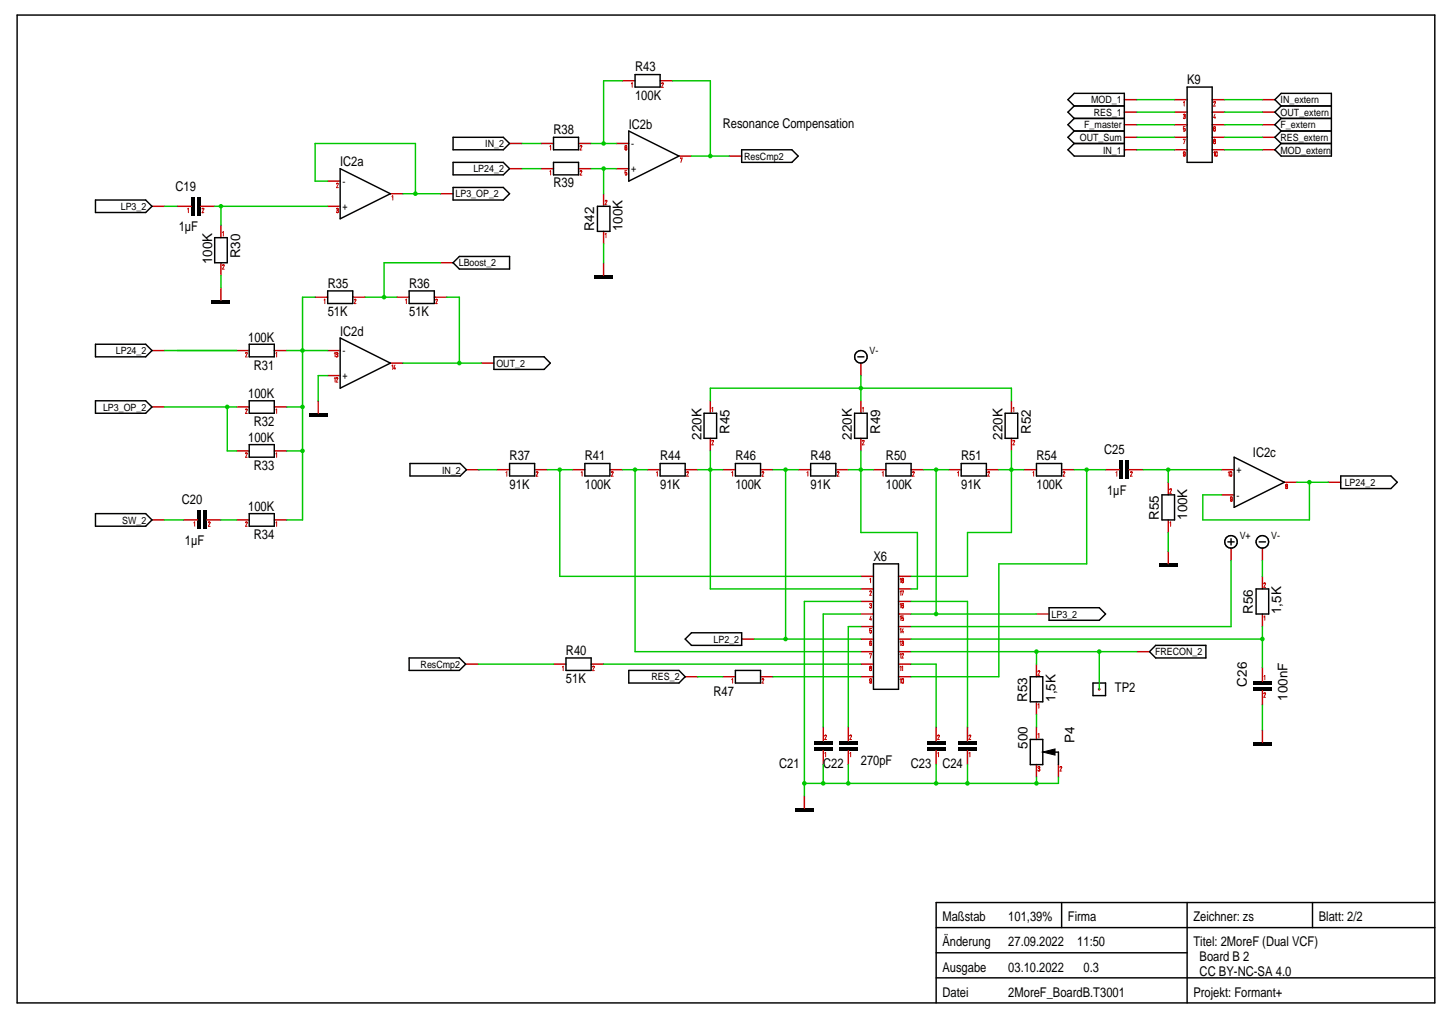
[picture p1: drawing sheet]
<svg xmlns="http://www.w3.org/2000/svg" width="297mm" height="210mm" viewBox="0 0 297 210" stroke-linecap="round" stroke-linejoin="round" font-family="sans-serif">
<g fill="none" stroke="#c70000" stroke-width=".3">
<path d="M90.4 39.8h2.6M230.8 25.6h2.6M230.8 28.2h2.6M230.8 30.7h2.6M230.8 23h2.6M230.8 20.4h2.6M241.1 25.6h2.6M241.1 28.2h2.6M241.1 30.7h2.6M241.1 23h2.6M241.1 20.4h2.6M248.8 25.6h2.6"/>
<path d="M248.8 28.2h2.6M248.8 30.7h2.6M248.8 23h2.6M248.8 20.4h2.6M259.1 25.6h2.6M259.1 28.2h2.6M259.1 30.7h2.6M259.1 23h2.6M259.1 20.4h2.6M31.2 42.3h2.6M36.3 42.3h2.9M41.2 42.3h2.9"/>
<path d="M45.4 46.2v2.6M45.4 53.9v2.6M45.4 59.1v2.5M90.4 53.9h2.6M81.4 61h2.6M89.2 61h2.5M31.2 83.5h2.6M48.6 83.5h2.6M48.6 92.5h2.6M56.3 83.5h2.6M56.3 92.5h2.6M31.2 106.7h2.6"/>
<path d="M37.6 106.7h2.9M42.5 106.7h2.9M48.6 106.7h2.6M56.3 106.7h2.6M113.6 136.3h2.6M121.3 136.3h2.6M152.3 131.1h2.5M212.8 126h2.5M169 149.2v2.8M169 154v2.9M212.8 149.2v2.5M212.8 156.9v2.5"/>
<path d="M217.3 156.9v2.5M259.1 149.8v2.6"/>
</g>
<g fill="none" stroke="#000" stroke-width=".3">
<path d="M243.7 17.9h5.1v15.4h-5.1zM93 38.5h10.3l1.3 1.3-1.3 1.2h-10.3zM220.5 21.7l-1.3-1.3 1.3-1.2h10.3v12.8h-10.3l-1.3-1.3 1.3-1.3M220.5 24.3h10.3M220.5 24.3l-1.3 1.3 1.3 1.3M220.5 26.9h10.3M220.5 29.4h10.3M220.5 21.7h10.3M220.5 21.7l-1.3 1.3 1.3 1.3M220.5 26.9l-1.3 1.3 1.3 1.2M263 24.3h10.3M263 26.9h10.3"/>
<path d="M263 24.3l-1.3 1.3 1.3 1.3M263 21.7l-1.3-1.3 1.3-1.2h10.3v12.8h-10.3l-1.3-1.3 1.3-1.3M263 26.9l-1.3 1.3 1.3 1.2M263 29.4h10.3M263 21.7l-1.3 1.3 1.3 1.3M263 21.7h10.3M19.6 41h10.3l1.3 1.3-1.3 1.3h-10.3zM44.1 48.8h2.6v5.1h-2.6zM84 59.7h5.2v2.6h-5.2zM94.3 52.6h10.3v2.6h-10.3l-1.3-1.3zM19.6 82.2h10.3l1.3 1.3-1.3 1.3h-10.3zM51.2 82.2h5.1v2.6h-5.1z"/>
<path d="M51.2 91.2h5.1v2.6h-5.1zM19.6 105.4h10.3l1.3 1.3-1.3 1.3h-10.3zM51.2 105.4h5.1v2.6h-5.1zM116.2 135h5.1v2.6h-5.1zM141.9 129.8h10.4v2.6h-10.4l-1.2-1.3zM215.3 124.7h10.4l1.2 1.3-1.2 1.3h-10.4zM211.5 151.7h2.6v5.2h-2.6zM216.4 154.3h.9v2.6"/>
</g>
<g fill="none" stroke="#c70000" stroke-width=".21">
<path d="M242.9 26.5l.2-.1 .2 .1-.1 .3h-.2M242.9 28.7v-.1h.4l-.3 .9M242.9 23.6l.1-.1h.2v.3h-.1M242.9 21l.2-.2v1M243.1 23.8h.1M243.1 23.8a.23 .23 0 0 1 .2 .3 .23 .23 0 0 1-.3 .2l-.1-.1M243.3 26h-.4v.5M243.3 31.5l-.3 .2v-.5h.2l.1 .7-.2 .1-.2-.1M249.1 21l.1-.1h.3l-.4 .9h.4M249.1 31.3l.2-.2v.9M249.3 29l-.2-.2 .2-.2 .2 .1-.1 .3M249.3 29l-.2 .2 .2 .3a.25 .25 0 0 0 .2-.2 .25 .25 0 0 0-.1-.3"/>
<path d="M249.3 29h.1M249.4 23.4l-.3 .7h.4M249.4 23.9v.4M249.5 26.2l-.1-.2-.3 .2 .1 .6h.3v-.4h-.3l-.1 .1M249.6 31.2h.2l.1 .1v.6l-.2 .1-.2-.1zM38.5 42.9l.2-.2v.9M41.5 42.9l.1-.2 .2 .1-.3 .8h.3M45.7 54.5l.1-.2 .2 .1-.3 .8h.3M45.7 47.7l.1-.2v1M83.2 61.6l.2-.2v.9M89.5 61.6l.1-.2 .2 .1-.3 .8h.3M50.4 84.1l.1-.2 .3 .1-.4 .8h.4"/>
<path d="M50.4 93.1l.1-.2 .3 .1-.4 .8h.4M56.6 84.1l.2-.2v.9M56.6 93.1l.2-.2v.9M39.8 107.3l.2-.2v.9M42.8 107.3l.1-.2h.2l-.3 .9h.3M50.4 107.3l.1-.2 .3 .1-.4 .8h.4M56.6 107.3l.2-.2v.9M115.4 136.9l.2-.2v.9M121.6 136.9l.2-.2 .2 .1-.4 .8h.4M169.3 151l.1-.2 .2 .1-.3 .8h.4M169.3 154.6l.2-.2v.9M213.1 157.5l.1-.2 .2 .1v.2l-.1 .1"/>
<path d="M213.1 150.7l.2-.2v.9M213.2 157.7h.1M213.3 157.7l.1 .1v.3a.18 .18 0 0 1-.2 .1 .18 .18 0 0 1-.1-.2M217.6 157.5l.1-.2 .3 .1-.4 .8h.4"/>
</g>
<path d="M39.2 40.4h.7v3.9h-.7zM40.5 40.4h.7v3.9h-.7zM43.4 61.6h3.9v.7h-3.9zM40.5 104.8h.7v3.8h-.7zM41.8 104.8h.7v3.8h-.7zM167.1 152h3.8v.7h-3.8zM167.1 153.3h3.8v.7h-3.8zM257.2 152.4h3.9v.6h-3.9z" fill="#000"/>
<path d="M214 154.3l2.6-.6v1.2z" fill="#000" stroke="#000" stroke-width=".21"/>
<circle cx="225.6" cy="141.4" r=".29" fill="#c70000"/>
<g fill="none" stroke="#000" stroke-width=".3">
<path d="M3.5 3.1h291v202.7h-291zM130.4 15.3h5.1v2.6h-5.1zM69.8 34.6l10.3 5.2-10.3 5.1zM93 33.3h10.3l1.3 1.3-1.3 1.3h-10.3zM93 28.2h10.3l1.3 1.2-1.3 1.3h-10.3zM113.6 33.3h5.2v2.6h-5.2zM113.6 28.2h5.2v2.5h-5.2zM129.1 26.9l10.3 5.1-10.3 5.2zM152.3 30.7h10.3l1.3 1.3-1.3 1.3h-10.3zM67.3 59.7h5.1v2.6h-5.1zM122.6 42.3h2.6v5.2h-2.6zM19.6 70.6h10.3l1.3 1.3-1.3 1.3h-10.3z"/>
<path d="M51.2 70.6h5.1v2.6h-5.1zM69.8 69.3l10.3 5.2-10.3 5.2zM101.4 73.2h10.3l1.3 1.3-1.3 1.3h-10.3zM176.1 73.2h1.3M84.2 95.1h10.3l1.3 1.3-1.3 1.3h-10.3zM104.6 95.1h5.1v2.6h-5.1zM120.1 95.1h5.1v2.6h-5.1zM135.5 95.1h5.2v2.6h-5.2zM144.5 84.8h2.6v5.1h-2.6zM151 95.1h5.1v2.6h-5.1zM166.4 95.1h5.2v2.6h-5.2zM175.4 84.8h2.6v5.1h-2.6z"/>
<path d="M181.9 95.1h5.1v2.6h-5.1zM197.3 95.1h5.2v2.6h-5.2zM206.3 84.8h2.6v5.1h-2.6zM212.8 95.1h5.1v2.6h-5.1zM253.3 93.8l10.4 5.2-10.4 5.1zM275.2 97.7h10.3l1.3 1.3-1.3 1.2h-10.3zM179.3 115.7h5.1v25.7h-5.1zM238.5 101.5h2.6v5.2h-2.6zM252.1 111.2h1.2M252.7 110.5v1.3M258.5 111.2h1.3M84 135h10.3l1.3 1.3-1.3 1.3h-10.3z"/>
<path d="M129.1 137.6h10.3l1.3 1.3-1.3 1.2h-10.3zM151 137.6h5.1v2.5h-5.1zM211.5 138.9h2.6v5.1h-2.6zM237.2 132.4h10.3v2.6h-10.3l-1.2-1.3zM257.9 120.8h2.5v5.2h-2.5zM224.4 140.1h2.5v2.6h-2.5zM192.2 195.5h51.5M192.2 190.3h102.3M217.9 185.2v5.1M243.7 185.2v20.6M269.4 185.2v5.1M294.5 185.2h-102.3v20.6"/>
<path d="M192.2 200.6h102.3"/>
<circle cx="176.7" cy="73.2" r="1.29"/>
<circle cx="252.7" cy="111.2" r="1.29"/>
<circle cx="259.1" cy="111.2" r="1.28"/>
</g>
<g fill="none" stroke="#c70000" stroke-width=".3">
<path d="M127.8 16.6h2.6M135.5 16.6h2.6M67.3 37.2h2.5M80.1 39.8h2.6M104.6 34.6h2.6M104.6 29.4h2.6M111 34.6h2.6M111 29.4h2.6M118.8 34.6h2.5M118.8 29.4h2.5M123.9 39.8v2.5M126.5 34.6h2.6"/>
<path d="M126.5 29.4h2.6M139.4 32h2.5M149.7 32h2.6M67.3 42.3h2.5M123.9 47.5v2.5M123.9 53.9v2.6M31.2 71.9h2.6M48.6 71.9h2.6M56.3 71.9h2.6M64.7 61h2.6M67.3 71.9h2.5M67.3 77.1h2.5"/>
<path d="M72.4 61h2.6M80.1 74.5h2.6M98.8 74.5h2.6M176.7 74.5v2.6M65.3 82.2v2.6M95.8 96.4h2.5M102 96.4h2.6M109.7 96.4h2.6M117.5 96.4h2.6M125.2 96.4h2.6M132.9 96.4h2.6M140.7 96.4h2.5"/>
<path d="M145.8 82.2v2.6M145.8 89.9v2.6M148.4 96.4h2.6M156.1 96.4h2.6M163.9 96.4h2.5M171.6 96.4h2.5M176.7 82.2v2.6M176.7 89.9v2.6M179.3 96.4h2.6M187 96.4h2.6M194.8 96.4h2.5M202.5 96.4h2.5"/>
<path d="M207.6 82.2v2.6M207.6 89.9v2.6M210.2 96.4h2.6M217.9 96.4h2.6M226.9 96.4h2.9M231.8 96.4h2.9M239.8 99v2.5M250.8 96.4h2.5M263.7 99h2.5M272.7 99h2.5M176.7 118.3h2.6M184.4 118.3h2.6"/>
<path d="M239.8 106.7v2.6M239.8 113.1v2.6M250.8 101.5h2.5M252.7 112.5v2.5M259.1 112.5v2.5M259.1 118.3v2.5M95.6 136.3h2.6M140.7 138.9h2.5M148.4 138.9h2.6M156.1 138.9h2.6M176.7 133.7h2.6M176.7 138.9h2.6"/>
<path d="M176.7 136.3h2.6M176.7 120.8h2.6M176.7 123.4h2.6M176.7 126h2.6M176.7 128.6h2.6M176.7 131.1h2.6M184.4 133.7h2.6M184.4 138.9h2.6M184.4 136.3h2.6M184.4 120.8h2.6M184.4 123.4h2.6M184.4 126h2.6"/>
<path d="M184.4 128.6h2.6M184.4 131.1h2.6M212.8 136.3v2.6M233.4 133.7h2.6M259.1 126v2.6M259.1 136.9v2.9M174.1 149.2v2.8M174.1 154v2.9M192.2 149.2v2.8M192.2 154v2.9M198.6 149.2v2.8M198.6 154v2.9"/>
<path d="M212.8 144v2.6M259.1 141.8v2.9M165.1 163.3v2.6"/>
</g>
<g fill="none" stroke="#c70000" stroke-width=".21">
<path d="M129.6 17.2l.2-.2v.9M135.8 17.2l.2-.2 .1 .1-.3 .8h.4M69.1 37.8l.1-.2 .2 .1-.3 .8h.3M112.9 35.2l.1-.2v.9M112.9 30l.1-.1v.9M119.1 35.2l.1-.2 .2 .1-.3 .8h.3M119.3 29.9l-.2 .1M119.3 29.9h.1M119.3 29.9l.1 .1-.3 .8h.3M128.6 35.4h.1M128.6 35.4l-.3 .1M128.6 35.4v.5l-.3-.1"/>
<path d="M128.7 35h-.4v.6M128.7 30l-.2-.1-.2 .1v.6l.3 .2 .1-.5-.2-.1-.2 .1M139.7 32.6v-.2h.3l-.2 .9M69.1 42.9l.1-.1a.2 .2 0 0 1 .2 .1 .2 .2 0 0 1-.1 .2M69.2 43.1h.1M69.3 43.1v.1M69.3 43.2a.24 .24 0 0 1 .1 .3 .24 .24 0 0 1-.3 .1v-.1M80.4 40.3l.2-.1v.9M124.2 41.3a.18 .18 0 0 1 .2-.2 .18 .18 0 0 1 .2 .2l-.4 .7h.4M124.2 48.1l.2-.2v.9M50.4 72.5l.1-.2 .3 .2-.4 .7h.4M56.6 72.5l.2-.2v.9"/>
<path d="M66.5 61.6l.2-.2v.9M68.6 77.7l.2-.2v.9M68.6 72.5l.2-.2v.9M69 72.5a.18 .18 0 0 1 .1-.2 .18 .18 0 0 1 .2 .2l-.1 .2M69 77.7l.1-.2 .2 .1-.3 .8h.3M69.1 72.7h.1M69.2 72.7l.1 .2v.2l-.2 .1-.1-.1M72.7 61.6l.2-.2 .2 .1-.4 .8h.4M80.4 75.1l.2-.2v.9M81.1 74.9l-.3 .7h.4M81.1 75.4v.4M103.8 97l.2-.2v.9"/>
<path d="M110.1 97l.1-.2 .2 .1-.3 .8h.3M119.3 97l.2-.2v.9M125.5 97l.2-.2 .2 .1-.4 .8h.4M134.7 97l.2-.2v.9M141 97l.1-.2 .2 .1-.3 .8h.3M146.1 90.5l.2-.1 .2 .1-.4 .8h.4M146.1 83.8l.2-.2v.9M150.2 97l.2-.2v.9M156.4 97l.2-.2 .2 .1-.4 .8h.4M165.7 97l.1-.2v.9M171.9 97l.1-.2 .2 .1-.3 .8h.3M177 90.5l.2-.1h.2l-.4 .9h.4"/>
<path d="M177 83.8l.2-.2v.9M181.1 97l.2-.2v.9M187.3 97l.2-.2 .2 .1-.4 .8h.4M196.6 97l.1-.2v.9M202.8 97l.1-.2 .2 .1-.3 .8h.3M207.9 90.5l.2-.1 .2 .1-.4 .8h.4M207.9 83.8l.2-.2v.9M212 97l.2-.2v.9M218.2 97l.2-.2 .2 .1-.4 .8h.4M229.1 97l.2-.2v.9M232.1 97l.1-.2 .2 .1-.3 .8h.3M252.1 97l.2-.2v.9"/>
<path d="M252.5 96.9l.2-.1 .2 .2v.5l-.2 .2-.2-.1zM264.1 99.8l-.2-.2 .2-.2 .2 .1-.1 .3M264.1 99.8l-.2 .1 .2 .4 .2-.1-.1-.4M264.1 99.8h.1M178.5 118.9l.2-.2v.9M184.7 118.9l.2-.2v.9M185.3 119.1h.1M185.3 119.1l-.2 .4h.3M185.3 119.1l.1 .4M185.4 118.7l-.3 .1 .2 .3M185.4 118.7h.1M185.4 118.7l-.1 .4"/>
<path d="M185.4 119.5h.1M240.1 100.5l.1-.2 .3 .1-.4 .8h.4M240.1 107.3l.2-.2v.9M252.9 102.4h-.3l.1-.4 .2 .1v.6l-.2 .1-.1-.1M259.4 119.8l.2-.2 .2 .1-.4 .8h.4M150.2 139.4l.2-.1v.9M156.4 139.4a.18 .18 0 0 1 .2-.1 .18 .18 0 0 1 .2 .1l-.4 .8h.4M178.5 121.4l.1-.1h.3l-.4 .9h.4M178.5 124l.1-.2 .3 .1v.2l-.2 .1M178.5 134.2v-.1h.4l-.3 .9M178.5 129.5l.3-.2a.29 .29 0 0 1 .1 .3 .29 .29 0 0 1-.2 .3l-.1-.1M178.7 124.2h.1"/>
<path d="M178.7 137.1l-.2 .1 .2 .4a.27 .27 0 0 0 .2-.2 .27 .27 0 0 0-.1-.3M178.7 137.1l-.2-.1 .2-.3 .2 .2-.1 .2M178.7 137.1h.1M178.7 124.2a.23 .23 0 0 1 .2 .3 .23 .23 0 0 1-.3 .2l-.1-.2M178.8 126.4l-.3 .7h.4M178.8 126.9v.4M178.9 139.6l-.1 .2-.2-.1v-.4h.3v.7l-.1 .2-.3-.2M178.9 131.7l-.1-.1-.3 .1v.6l.3 .1 .1-.4h-.4M178.9 129h-.4v.5M184.7 121.4l.2-.2v1M184.7 124l.2-.2v.9M184.7 126.6l.2-.2v.9"/>
<path d="M184.7 129.1l.2-.1v.9M184.7 131.7l.2-.2v1M184.7 134.3l.2-.2v.9M184.7 136.9l.2-.2v.9M184.7 139.4l.2-.1v.9M185.1 121.4v-.2h.4l-.3 1M185.1 136.9l.2-.2v.9M185.2 139.3h.2l.1 .1v.6l-.2 .2-.2-.1zM185.3 132h.1M185.3 132a.24 .24 0 0 1 .2 .2 .24 .24 0 0 1-.3 .2l-.1-.1M185.4 131.6l-.3 .1M185.4 134.1l-.3 .2"/>
<path d="M185.4 126.8h.1M185.4 126.8l-.3 .1M185.4 129l-.3 .6h.4M185.4 129.5v.4M185.4 131.6h.1M185.4 134.1v.1M185.4 126.8v.4h-.3M185.4 131.6l.1 .1M185.4 134.2l-.3 .8h.4M185.5 124l-.2-.2-.2 .1v.7l.3 .1v-.5l-.3 .1M185.5 131.7v.1M185.5 126.4h-.4v.5"/>
<path d="M185.5 131.8l-.2 .2M213.1 137.8l.1-.2 .2 .2-.3 .8h.3M259.4 126.6l.2-.2v.9M259.4 138.8l.2-.2v.9M174.5 151v-.1h.3l-.3 .8h.3M174.5 154.6l.1-.2v.9M192.5 151l.1-.1h.2l-.3 .8h.3M192.5 154.6l.2-.2v.9M198.9 154.6l.2-.2v.9M199.2 150.9h.1M199.2 150.9l-.3 .1M199.2 150.9l-.3 .8h.4"/>
<path d="M213.1 144.6l.2-.2v.9M259.4 142.3l.2-.1 .2 .1-.4 .8h.4"/>
</g>
<g fill="#000">
<path d="M122 56.5h3.9v.6h-3.9zM63.4 84.8h3.9v.6h-3.9zM229.8 94.4h.7v3.9h-.7zM231.1 94.4h.7v3.9h-.7zM237.9 115.7h3.8v.6h-3.8zM257.2 139.8h3.9v.7h-3.9zM172.2 152h3.9v.7h-3.9zM172.2 153.3h3.9v.7h-3.9zM190.2 152h3.9v.7h-3.9zM190.2 153.3h3.9v.7h-3.9zM196.7 152h3.9v.7h-3.9zM196.7 153.3h3.9v.7h-3.9z"/>
<path d="M257.2 141.1h3.9v.7h-3.9zM163.2 165.9h3.9v.6h-3.9z"/>
</g>
<path d="M138.1 16.6h7.7M98.2 136.3h15.4M212.8 146.6v2.6" fill="none" stroke="#00c700" stroke-width=".3"/>
<circle cx="145.8" cy="32" r=".48" fill="#00c700"/>
<path d="M145.8 16.6v15.4M85.3 29.4h-20.6v7.8h2.6M141.9 32h7.8" fill="none" stroke="#00c700" stroke-width=".3"/>
<circle cx="85.3" cy="39.7" r=".48" fill="#00c700"/>
<path d="M82.7 39.8h7.7M85.3 29.4v10.4M46.7 92.5h1.9" fill="none" stroke="#00c700" stroke-width=".3"/>
<circle cx="46.6" cy="83.5" r=".48" fill="#00c700"/>
<path d="M33.8 83.5h14.8M46.7 83.5v9M189.6 96.4h5.2" fill="none" stroke="#00c700" stroke-width=".3"/>
<g fill="#00c700">
<circle cx="192.2" cy="96.4" r=".47"/>
<circle cx="192.2" cy="126" r=".48"/>
</g>
<path d="M33.8 42.3h2.5M192.2 96.4v29.6M187 126h25.8" fill="none" stroke="#00c700" stroke-width=".3"/>
<circle cx="45.3" cy="42.3" r=".47" fill="#00c700"/>
<path d="M44.1 42.3h23.2M45.4 42.3v3.9M45.4 106.7h3.2M123.9 136.3h52.8M130.4 133.7h46.3" fill="none" stroke="#00c700" stroke-width=".3"/>
<circle cx="130.4" cy="96.4" r=".47" fill="#00c700"/>
<path d="M127.8 96.4h5.1M130.4 96.4v37.3M143.2 96.4h5.2M145.8 92.5v3.9" fill="none" stroke="#00c700" stroke-width=".3"/>
<circle cx="145.8" cy="96.4" r=".47" fill="#00c700"/>
<path d="M145.8 96.4v24.4h30.9" fill="none" stroke="#00c700" stroke-width=".3"/>
<circle cx="223.1" cy="96.4" r=".47" fill="#00c700"/>
<path d="M207.6 96.4h2.6M220.5 96.4h6.4M223.1 96.4v19.3h-18.1v23.2h-18" fill="none" stroke="#00c700" stroke-width=".3"/>
<circle cx="207.6" cy="96.4" r=".47" fill="#00c700"/>
<path d="M176.7 96.4h2.6M176.7 92.5v16.8h11.6v11.5h-1.3M205 96.4h2.6M207.6 92.5v16.8h-9v9h-11.6" fill="none" stroke="#00c700" stroke-width=".3"/>
<circle cx="176.7" cy="96.4" r=".47" fill="#00c700"/>
<path d="M174.1 96.4h2.6M259.1 131.1v5.8" fill="none" stroke="#00c700" stroke-width=".3"/>
<circle cx="259.1" cy="131.1" r=".48" fill="#00c700"/>
<path d="M187 123.4h11.6v25.8M187 136.3h5.2v12.9M259.1 128.6v2.5h-72.1" fill="none" stroke="#00c700" stroke-width=".3"/>
<circle cx="62.1" cy="83.5" r=".48" fill="#00c700"/>
<path d="M58.9 83.5h3.2v9" fill="none" stroke="#00c700" stroke-width=".3"/>
<circle cx="62.1" cy="92.5" r=".48" fill="#00c700"/>
<path d="M62.1 71.9v11.6M62.1 61h2.6M58.9 92.5h3.2v14.2h-3.2" fill="none" stroke="#00c700" stroke-width=".3"/>
<circle cx="62.1" cy="71.9" r=".48" fill="#00c700"/>
<path d="M58.9 71.9h8.4M62.1 61v10.9" fill="none" stroke="#00c700" stroke-width=".3"/>
<circle cx="239.8" cy="96.4" r=".47" fill="#00c700"/>
<path d="M234.7 96.4h16.1M239.8 96.4v2.6" fill="none" stroke="#00c700" stroke-width=".3"/>
<circle cx="123.9" cy="34.6" r=".47" fill="#00c700"/>
<path d="M123.9 16.6h3.9M121.3 34.6h5.2M123.9 34.6v5.2" fill="none" stroke="#00c700" stroke-width=".3"/>
<circle cx="123.9" cy="29.4" r=".47" fill="#00c700"/>
<path d="M123.9 16.6v12.8M121.3 29.4h5.2M112.3 96.4h5.2M114.9 96.4v21.9M158.7 138.9h18M176.7 128.6h-2.6v20.6M176.7 126h-7.7v23.2" fill="none" stroke="#00c700" stroke-width=".3"/>
<circle cx="114.9" cy="96.4" r=".47" fill="#00c700"/>
<path d="M158.7 96.4h5.2M114.9 118.3h61.8" fill="none" stroke="#00c700" stroke-width=".3"/>
<g fill="#00c700">
<circle cx="161.3" cy="96.4" r=".47"/>
<circle cx="161.3" cy="131.1" r=".48"/>
</g>
<path d="M161.3 96.4v34.7M250.8 101.5h-3.9v5.2h21.9M154.8 131.1h21.9" fill="none" stroke="#00c700" stroke-width=".3"/>
<circle cx="268.8" cy="98.9" r=".48" fill="#00c700"/>
<path d="M107.2 34.6h3.8M233.4 28.2h7.7M33.8 71.9h14.8M91.7 61h2.6M266.2 99h6.5M268.8 99v7.7" fill="none" stroke="#00c700" stroke-width=".3"/>
<circle cx="94.3" cy="74.5" r=".48" fill="#00c700"/>
<path d="M82.7 74.5h16.1M94.3 61v13.5" fill="none" stroke="#00c700" stroke-width=".3"/>
<circle cx="78.8" cy="61" r=".48" fill="#00c700"/>
<path d="M107.2 29.4h3.8M251.4 23h7.7M90.4 53.9h-11.6v7.1M75 61h6.4M98.2 96.4h3.8M33.8 106.7h3.8M143.2 138.9h5.2" fill="none" stroke="#00c700" stroke-width=".3"/>
<path d="M98.2 96.4h.1" fill="none" stroke="#f0f" stroke-width=".3"/>
<circle cx="212.8" cy="133.7" r=".47" fill="#00c700"/>
<path d="M187 133.7h38.7M212.8 133.7v2.6" fill="none" stroke="#00c700" stroke-width=".3"/>
<circle cx="225.6" cy="133.7" r=".48" fill="#00c700"/>
<g fill="none" stroke="#00c700" stroke-width=".3">
<path d="M233.4 20.4h7.7M233.4 30.7h7.7M233.4 25.6h7.7M233.4 23h7.7M251.4 20.4h7.7M251.4 30.7h7.7M251.4 28.2h7.7M251.4 25.6h7.7M145.8 79.7v2.5M176.7 82.2v-2.5h30.9v2.5M252.7 115v13.6h-65.7M259.1 115v3.3"/>
<path d="M233.4 133.7h-7.7v7.7"/>
</g>
<circle cx="176.7" cy="79.6" r=".48" fill="#00c700"/>
<path d="M45.4 56.5v2.6M123.9 50v3.9M67.3 77.1h-2v5.1M176.7 77.1v2.6h-30.9M239.8 109.3v3.8M212.8 159.4v1.3h4.5v-1.3M259.1 144.7v5.1" fill="none" stroke="#00c700" stroke-width=".3"/>
<circle cx="212.8" cy="160.7" r=".47" fill="#00c700"/>
<path d="M198.6 156.9v3.8h14.2" fill="none" stroke="#00c700" stroke-width=".3"/>
<circle cx="198.6" cy="160.7" r=".48" fill="#00c700"/>
<path d="M192.2 156.9v3.8h6.4" fill="none" stroke="#00c700" stroke-width=".3"/>
<circle cx="192.2" cy="160.7" r=".48" fill="#00c700"/>
<path d="M165.1 123.4h11.6M174.1 156.9v3.8h18.1" fill="none" stroke="#00c700" stroke-width=".3"/>
<g fill="#00c700">
<circle cx="174.1" cy="160.7" r=".48"/>
<circle cx="165.1" cy="160.7" r=".48"/>
</g>
<path d="M165.1 123.4v39.9M169 156.9v3.8h5.1" fill="none" stroke="#00c700" stroke-width=".3"/>
<circle cx="169" cy="160.7" r=".48" fill="#00c700"/>
<path d="M165.1 160.7h3.9" fill="none" stroke="#00c700" stroke-width=".3"/>
<g font-size="2.8">
<text x="130.4" y="14.6">R43</text>
<text x="243.7" y="17.2">K9</text>
<text x="130.4" y="20.4">100K</text>
<text x="113.6" y="27.5">R38</text>
<text x="129.1" y="26.4">IC2b</text>
<text x="148.4" y="26.2">Resonance Compensation</text>
<text x="69.8" y="34.1">IC2a</text>
<text x="36" y="39.1">C19</text>
<text x="113.6" y="38.5">R39</text>
<text x="36.7" y="47.5">1µF</text>
<text x="122" y="47.5" transform="rotate(-90 122 47.5)">R42</text>
<text x="127.8" y="47.5" transform="rotate(-90 127.8 47.5)">100K</text>
<text x="49.3" y="53" transform="rotate(-90 49.3 53)">R30</text>
<text x="43.5" y="54.2" transform="rotate(-90 43.5 54.2)">100K</text>
<text x="67.3" y="59.1">R35</text>
<text x="84" y="59.1">R36</text>
<text x="67.3" y="64.9">51K</text>
<text x="84" y="64.9">51K</text>
<text x="50.9" y="70.1">100K</text>
<text x="69.8" y="68.9">IC2d</text>
<text x="52.1" y="75.9">R31</text>
<text x="50.9" y="81.7">100K</text>
<text x="52.1" y="87.5">R32</text>
<text x="149.8" y="89" transform="rotate(-90 149.8 89)">R45</text>
<text x="180.7" y="89" transform="rotate(-90 180.7 89)">R49</text>
<text x="211.6" y="89" transform="rotate(-90 211.6 89)">R52</text>
<text x="50.9" y="90.7">100K</text>
<text x="104.6" y="94.4">R37</text>
<text x="120.1" y="94.4">R41</text>
<text x="135.5" y="94.4">R44</text>
<text x="144" y="90.2" transform="rotate(-90 144 90.2)">220K</text>
<text x="151" y="94.4">R46</text>
<text x="166.4" y="94.4">R48</text>
<text x="174.9" y="90.2" transform="rotate(-90 174.9 90.2)">220K</text>
<text x="181.9" y="94.4">R50</text>
<text x="197.3" y="94.4">R51</text>
<text x="205.8" y="90.2" transform="rotate(-90 205.8 90.2)">220K</text>
<text x="212.8" y="94.4">R54</text>
<text x="226.6" y="93.2">C25</text>
<text x="257.2" y="93.8">IC2c</text>
<text x="52.1" y="96.5">R33</text>
<text x="104.6" y="100.2">91K</text>
<text x="120.1" y="100.2">100K</text>
<text x="135.5" y="100.2">91K</text>
<text x="151" y="100.2">100K</text>
<text x="166.4" y="100.2">91K</text>
<text x="181.9" y="100.2">100K</text>
<text x="197.3" y="100.2">91K</text>
<text x="212.8" y="100.2">100K</text>
<text x="227.3" y="101.5">1µF</text>
<text x="37.3" y="103.5">C20</text>
<text x="50.9" y="104.8">100K</text>
<text x="237.9" y="106.7" transform="rotate(-90 237.9 106.7)">R55</text>
<text x="243.7" y="106.7" transform="rotate(-90 243.7 106.7)">100K</text>
<text x="38" y="111.8">1µF</text>
<text x="52.1" y="110.6">R34</text>
<text x="179.3" y="115">X6</text>
<text x="257.2" y="126" transform="rotate(-90 257.2 126)">R56</text>
<text x="263" y="126" transform="rotate(-90 263 126)">1,5K</text>
<text x="116.2" y="134.3">R40</text>
<text x="116.2" y="140.1">51K</text>
<text x="146.5" y="142.7">R47</text>
<text x="210.8" y="144" transform="rotate(-90 210.8 144)">R53</text>
<text x="216.6" y="144" transform="rotate(-90 216.6 144)">1,5K</text>
<text x="228.9" y="142.1">TP2</text>
<text x="255.9" y="140.9" transform="rotate(-90 255.9 140.9)">C26</text>
<text x="264.3" y="143.8" transform="rotate(-90 264.3 143.8)">100nF</text>
<text x="210.9" y="153.7" transform="rotate(-90 210.9 153.7)">500</text>
<text x="220.6" y="152.5" transform="rotate(-90 220.6 152.5)">P4</text>
<text x="160" y="157.6">C21</text>
<text x="169" y="157.6">C22</text>
<text x="176.7" y="156.9">270pF</text>
<text x="187" y="157.6">C23</text>
<text x="193.4" y="157.6">C24</text>
<text x="193.5" y="189.1">Maßstab</text>
<text x="207" y="189.1">101,39%</text>
<text x="219.2" y="189.1">Firma</text>
<text x="245" y="189.1">Zeichner: zs</text>
<text x="270.7" y="189.1">Blatt: 2/2</text>
<text x="193.5" y="194.2">Änderung</text>
<text x="207" y="194.2">27.09.2022</text>
<text x="221.1" y="194.2">11:50</text>
<text x="245" y="194.2">Titel: 2MoreF (Dual VCF)</text>
<text x="246.3" y="197.2">Board B 2</text>
<text x="193.5" y="199.3">Ausgabe</text>
<text x="207" y="199.3">03.10.2022</text>
<text x="222.4" y="199.3">0.3</text>
<text x="246.3" y="200.3">CC BY-NC-SA 4.0</text>
<text x="193.5" y="204.5">Datei</text>
<text x="207" y="204.5">2MoreF_BoardB.T3001</text>
<text x="245" y="204.5">Projekt: Formant+</text>
</g>
<g font-size="2.1">
<text x="224" y="21.2">MOD_1</text>
<text x="224.5" y="23.8">RES_1</text>
<text x="262.9" y="23.8">OUT_extern</text>
<text x="262.9" y="21.2">IN_extern</text>
<text x="221.7" y="28.9">OUT_Sum</text>
<text x="222.6" y="26.4">F_master</text>
<text x="262.9" y="26.4">F_extern</text>
<text x="262.9" y="28.9">RES_extern</text>
<text x="97.2" y="35.4">LP24_2</text>
<text x="99.6" y="30.2">IN_2</text>
<text x="129.6" y="35.4">+</text>
<text x="129.6" y="30.2">-</text>
<text x="152.8" y="32.8">ResCmp2</text>
<text x="226.4" y="31.5">IN_1</text>
<text x="262.9" y="31.5">MOD_extern</text>
<text x="70.3" y="37.9">-</text>
<text x="93.5" y="40.5">LP3_OP_2</text>
<text x="24.8" y="43.1">LP3_2</text>
<text x="70.3" y="43.1">+</text>
<text x="94.2" y="54.7">LBoost_2</text>
<text x="23.8" y="72.7">LP24_2</text>
<text x="70.3" y="77.8">+</text>
<text x="70.3" y="72.7">-</text>
<text x="101.9" y="75.3">OUT_2</text>
<text x="178.5" y="72.7">V-</text>
<text x="21.1" y="84.3">LP3_OP_2</text>
<text x="90.8" y="97.2">IN_2</text>
<text x="253.9" y="97.1">+</text>
<text x="276" y="99.7">LP24_2</text>
<text x="25.1" y="107.4">SW_2</text>
<text x="253.9" y="102.3">-</text>
<text x="254.5" y="110.7">V+</text>
<text x="260.9" y="110.7">V-</text>
<text x="146.5" y="131.9">LP2_2</text>
<text x="215.9" y="126.7">LP3_2</text>
<text x="86.3" y="137">ResCmp2</text>
<text x="237.1" y="134.5">FRECON_2</text>
<text x="133.8" y="139.6">RES_2</text>
</g>
</svg>
